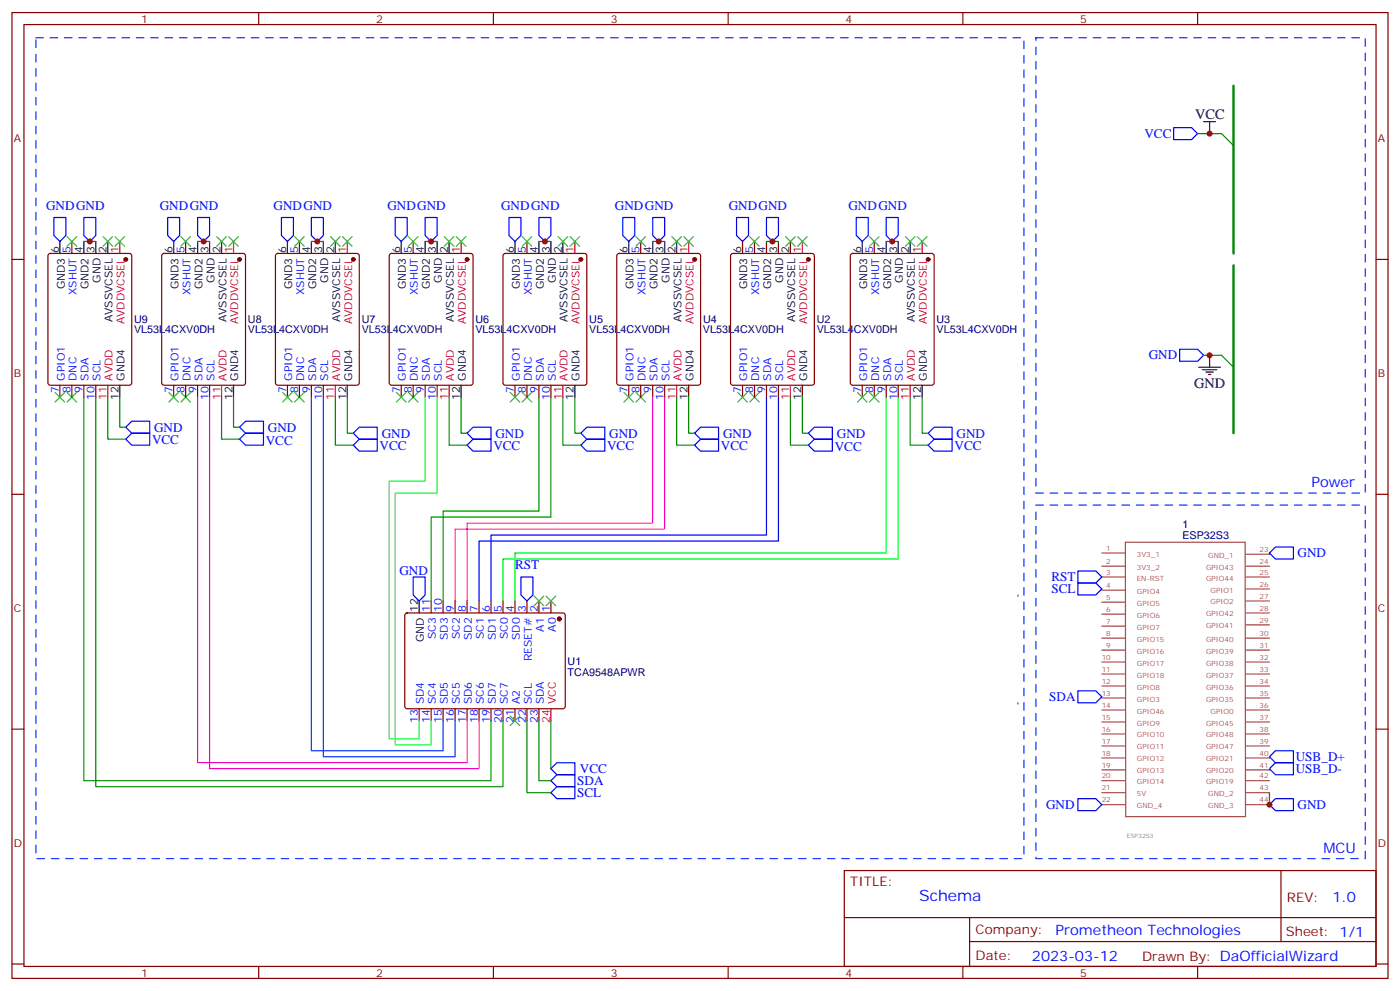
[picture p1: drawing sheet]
<svg xmlns="http://www.w3.org/2000/svg" width="412mm" height="292mm" viewBox="0 0 412 292" stroke-linecap="round" stroke-linejoin="round" font-family="sans-serif">
<g fill="none" stroke="#870000" stroke-width=".35">
<path d="M3.5 3.7h405.4v284.3h-405.4zM7.1 7.2h398.2v277.3h-398.2zM76.2 3.7v3.5M145.3 3.7v3.5M214.5 3.7v3.5M283.6 3.7v3.5M352.8 3.7v3.5M3.5 76.4h3.6M14.3 74.8l.5-.2h23.3l.7 .4v37.7l-.5 .7h-23.5l-.6-.4-.1-37.7zM21.2 71.1v3.5M47.9 74.8l.4-.2h23.3l.7 .4v37.7l-.4 .7h-23.6l-.6-.4-.1-37.7zM54.7 71.1v3.5"/>
<path d="M81.4 74.8l.4-.2h23.3l.7 .4v37.7l-.4 .7h-23.6l-.6-.4-.1-37.7zM88.2 71.1v3.5M114.9 74.8l.5-.2h23.2l.7 .4v37.7l-.4 .7h-23.5l-.7-.4v-37.7zM121.7 71.1v3.5M148.4 74.8l.5-.2h23.3l.6 .4 .1 37.7-.5 .7h-23.5l-.7-.4v-37.7zM155.2 71.1v3.5M181.9 74.8l.5-.2h23.3l.6 .4 .1 37.7-.5 .7h-23.5l-.7-.4v-37.7zM188.7 71.1v3.5M215.4 74.8l.5-.2h23.3l.6 .4 .1 37.7-.5 .7h-23.5l-.7-.4v-37.7zM222.2 71.1v3.5M250.7 74.8l.5-.2h23.3l.6 .4 .1 37.7-.5 .7h-23.5l-.7-.4v-37.7zM257.5 71.1v3.5"/>
<path d="M405.3 76.4h3.6M17.6 113.4v3.5M21.2 113.4v3.5M24.7 113.4v3.5M28.2 113.4v3.5M51.2 113.4v3.5M54.7 113.4v3.5M58.2 113.4v3.5M61.7 113.4v3.5M84.7 113.4v3.5M88.2 113.4v3.5M91.7 113.4v3.5"/>
<path d="M95.2 113.4v3.5M118.2 113.4v3.5M121.7 113.4v3.5M125.2 113.4v3.5M128.8 113.4v3.5M151.7 113.4v3.5M155.2 113.4v3.5M158.7 113.4v3.5M162.3 113.4v3.5M185.2 113.4v3.5M188.7 113.4v3.5M192.3 113.4v3.5"/>
<path d="M195.8 113.4v3.5M218.7 113.4v3.5M222.2 113.4v3.5M225.8 113.4v3.5M229.3 113.4v3.5M254 113.4v3.5M257.5 113.4v3.5M261.1 113.4v3.5M264.6 113.4v3.5M3.5 145.5h3.6M405.3 145.5h3.6M127 176.9v3.5"/>
<path d="M130.5 176.9v3.5M134.1 176.9v3.5M137.6 176.9v3.5M141.1 176.9v3.5M144.6 176.9v3.5M148.2 176.9v3.5M151.7 176.9v3.5M155.2 176.9v3.5M158.7 176.9v3.5M162.3 176.9v3.5M119.5 180.7l.4-.3 46.2 .1 .4 .7-.1 27-.6 .5-46.1-.1-.5-.6v-26.8zM3.5 214.7h3.6"/>
<path d="M123.5 208.7v3.5M127 208.7v3.5M130.5 208.7v3.5M134.1 208.7v3.5M137.6 208.7v3.5M141.1 208.7v3.5M144.6 208.7v3.5M148.2 208.7v3.5M151.7 208.7v3.5M155.2 208.7v3.5M158.7 208.7v3.5M405.3 214.7h3.6"/>
<path d="M248.7 256.3h156.6v28.2h-156.6zM377.3 256.3v20.9M248.7 270.1h156.5M285.6 277.2h119.6M285.6 270.1v14.2M3.5 283.8h3.6M76.2 284.5v3.5M145.3 284.5v3.5M214.5 284.5v3.5M283.6 284.5v3.5M352.8 284.5v3.5M405.3 283.8h3.6"/>
</g>
<g fill="#870000" stroke="#870000" stroke-width=".35">
<circle cx="164.7" cy="182.2" r=".53"/>
<circle cx="273.4" cy="76.4" r=".53"/>
<circle cx="238.1" cy="76.4" r=".53"/>
<circle cx="204.6" cy="76.4" r=".53"/>
<circle cx="171.1" cy="76.4" r=".53"/>
<circle cx="137.6" cy="76.4" r=".53"/>
<circle cx="104.1" cy="76.4" r=".53"/>
<circle cx="70.6" cy="76.4" r=".53"/>
<circle cx="37" cy="76.4" r=".53"/>
</g>
<g fill="none" stroke="#000" stroke-width=".35">
<path d="M354.5 35.8h3.6M356.3 35.8v3.5M17.6 71.1v3.5M24.7 71.1v3.5M28.2 71.1v3.5M31.7 71.1v3.5M51.2 71.1v3.5M58.2 71.1v3.5M61.7 71.1v3.5M65.3 71.1v3.5M84.7 71.1v3.5M91.7 71.1v3.5"/>
<path d="M95.2 71.1v3.5M98.8 71.1v3.5M118.2 71.1v3.5M125.2 71.1v3.5M128.8 71.1v3.5M132.3 71.1v3.5M151.7 71.1v3.5M158.7 71.1v3.5M162.3 71.1v3.5M165.8 71.1v3.5M185.2 71.1v3.5M192.3 71.1v3.5"/>
<path d="M195.8 71.1v3.5M199.3 71.1v3.5M218.7 71.1v3.5M225.8 71.1v3.5M229.3 71.1v3.5M232.8 71.1v3.5M254 71.1v3.5M261.1 71.1v3.5M264.6 71.1v3.5M268.1 71.1v3.5M35.3 113.4v3.5M68.8 113.4v3.5"/>
<path d="M102.3 113.4v3.5M135.8 113.4v3.5M169.3 113.4v3.5M202.8 113.4v3.5M236.4 113.4v3.5M271.6 113.4v3.5M353.1 108.1h6.4M354.2 108.8h4.2M355.2 109.5h2.2M356 110.2h.7M356.3 104.6v3.5M123.5 176.9v3.5"/>
</g>
<g fill="none" stroke="#f00" stroke-width=".35">
<path d="M35.3 71.1v3.5M68.8 71.1v3.5M102.3 71.1v3.5M135.8 71.1v3.5M169.3 71.1v3.5M202.8 71.1v3.5M236.4 71.1v3.5M271.6 71.1v3.5M31.7 113.4v3.5M65.3 113.4v3.5M98.8 113.4v3.5M132.3 113.4v3.5"/>
<path d="M165.8 113.4v3.5M199.3 113.4v3.5M232.8 113.4v3.5M268.1 113.4v3.5M162.3 208.7v3.5"/>
</g>
<g fill="none" stroke="#a64a4a" stroke-width=".35">
<path d="M331.5 159.6h35.3l.1 80.8h-35.3zM324.6 162.8h6.9M324.6 166.7h6.9M324.6 169.9h6.9M324.6 173.7h6.9M324.6 177.3h6.9M367 166.7h6.9M367 169.9h6.9M367 176.9h6.9M367 173.4h6.9M367 163.2h6.9M324.6 180.8h6.9"/>
<path d="M324.6 184.3h6.9M324.6 187.9h6.9M324.6 191.4h6.9M324.6 194.9h6.9M324.6 198.4h6.9M367 187.9h6.9M367 191.4h6.9M367 194.9h6.9M367 198.4h6.9M367 184h6.9M367 180.4h6.9M324.6 202h6.9"/>
<path d="M324.6 205.5h6.9M324.6 209h6.9M324.6 212.5h6.9M324.6 216.1h6.9M324.6 219.6h6.9M367 202h6.9M367 205.5h6.9M367 209h6.9M367 212.5h6.9M367 216.1h6.9M367 219.6h6.9M324.6 223.1h6.9"/>
<path d="M324.6 226.7h6.9M324.6 229.8h6.9M324.6 233.4h6.9M324.6 236.9h6.9M367 223.1h6.9M367 226.7h6.9M367 229.8h6.9M367 233.4h6.9M367 236.9h6.9"/>
</g>
<g fill="none" stroke="#008700" stroke-width=".35">
<path d="M352.8 39.3h7l3.6 3.6M24.7 71.1h3.5M58.2 71.1h3.5M91.7 71.1h3.5M125.2 71.1h3.6M158.7 71.1h3.6M192.3 71.1h3.5M225.8 71.1h3.5M261.1 71.1h3.5M24.7 116.9v112.9h119.9v-17.6M28.2 116.9v114.7h120v-19.4M31.7 116.9v12.4h5.3"/>
<path d="M35.3 116.9v8.9h1.7M65.3 116.9v12.4h5.3M68.8 116.9v8.9h1.8M98.8 116.9v14.2h5.3M102.3 116.9v10.6h1.8M132.3 116.9v14.2h5.3M135.8 116.9v10.6h1.8M158.7 116.9v33.6h-28.2v26.4M162.3 116.9v35.3h-35.3v24.7M165.8 116.9v14.2h5.3M169.3 116.9v10.6h1.8M199.3 116.9v14.2h5.3"/>
<path d="M202.8 116.9v10.6h1.8M232.8 116.9v14.2h5.3M236.4 116.9v10.6h1.7M268.1 116.9v14.2h5.3M271.6 116.9v10.6h1.8M354.5 104.6h5.3l3.6 3.5M299.9 175.2v.3M373.9 162.8v.4M155.2 212.2v21.2h7.1M158.7 212.2v17.6h3.6M162.3 212.2v14.1M299.9 206.9v.4"/>
<path d="M373.9 222.8v.3M373.9 226.3v.4M373.9 233.4v3.5"/>
</g>
<g fill="none" stroke="#3c3" stroke-width=".35">
<path d="M19.8 69.7l2.8 2.8M22.6 69.7l-2.8 2.8M30.3 69.7l2.9 2.8M33.2 69.7l-2.9 2.8M33.9 69.7l2.8 2.8M36.7 69.7l-2.8 2.8M53.3 69.7l2.8 2.8M56.1 69.7l-2.8 2.8M63.9 69.7l2.8 2.8M66.7 69.7l-2.8 2.8M67.4 69.7l2.8 2.8M70.2 69.7l-2.8 2.8"/>
<path d="M86.8 69.7l2.8 2.8M89.6 69.7l-2.8 2.8M97.4 69.7l2.8 2.8M100.2 69.7l-2.8 2.8M100.9 69.7l2.8 2.8M103.7 69.7l-2.8 2.8M120.3 69.7l2.8 2.8M123.1 69.7l-2.8 2.8M130.9 69.7l2.8 2.8M133.7 69.7l-2.8 2.8M134.4 69.7l2.8 2.8M137.2 69.7l-2.8 2.8"/>
<path d="M153.8 69.7l2.8 2.8M156.6 69.7l-2.8 2.8M164.4 69.7l2.8 2.8M167.2 69.7l-2.8 2.8M167.9 69.7l2.8 2.8M170.7 69.7l-2.8 2.8M187.3 69.7l2.8 2.8M190.1 69.7l-2.8 2.8M197.9 69.7l2.8 2.8M200.7 69.7l-2.8 2.8M201.4 69.7l2.9 2.8M204.3 69.7l-2.9 2.8"/>
<path d="M220.8 69.7l2.9 2.8M223.7 69.7l-2.9 2.8M231.4 69.7l2.8 2.8M234.2 69.7l-2.8 2.8M234.9 69.7l2.9 2.8M237.8 69.7l-2.9 2.8M256.1 69.7l2.8 2.8M258.9 69.7l-2.8 2.8M266.7 69.7l2.8 2.8M269.5 69.7l-2.8 2.8M270.2 69.7l2.8 2.8M273 69.7l-2.8 2.8"/>
<path d="M16.2 115.5l2.8 2.9M19 115.5l-2.8 2.9M19.8 115.5l2.8 2.9M22.6 115.5l-2.8 2.9M49.7 115.5l2.9 2.9M52.6 115.5l-2.9 2.9M53.3 115.5l2.8 2.9M56.1 115.5l-2.8 2.9M83.3 115.5l2.8 2.9M86.1 115.5l-2.8 2.9M86.8 115.5l2.8 2.9M89.6 115.5l-2.8 2.9"/>
<path d="M116.8 115.5l2.8 2.9M119.6 115.5l-2.8 2.9M120.3 115.5l2.8 2.9M123.1 115.5l-2.8 2.9M150.3 115.5l2.8 2.9M153.1 115.5l-2.8 2.9M153.8 115.5l2.8 2.9M156.6 115.5l-2.8 2.9M183.8 115.5l2.8 2.9M186.6 115.5l-2.8 2.9M187.3 115.5l2.8 2.9M190.1 115.5l-2.8 2.9"/>
<path d="M217.3 115.5l2.8 2.9M220.1 115.5l-2.8 2.9M220.8 115.5l2.9 2.9M223.7 115.5l-2.9 2.9M252.6 115.5l2.8 2.9M255.4 115.5l-2.8 2.9M256.1 115.5l2.8 2.9M258.9 115.5l-2.8 2.9M157.3 175.5l2.9 2.8M160.2 175.5l-2.9 2.8M160.9 175.5l2.8 2.8M163.7 175.5l-2.8 2.8"/>
<path d="M150.3 210.8l2.8 2.8M153.1 210.8l-2.8 2.8"/>
</g>
<path d="M363.4 25.2v49.4M363.4 78.1v49.4" fill="none" stroke="#008700" stroke-width=".71"/>
<g fill="none" stroke="#00f" stroke-width=".35">
<path d="M345.7 37.6h5.3l1.8 1.7-1.8 1.8h-5.3zM15.9 64h3.5v5.3l-1.8 1.8-1.7-1.8zM24.7 64h3.5v5.3l-1.7 1.8-1.8-1.8zM49.4 64h3.5v5.3l-1.7 1.8-1.8-1.8zM58.2 64h3.5v5.3l-1.7 1.8-1.8-1.8zM82.9 64h3.5v5.3l-1.7 1.8-1.8-1.8zM91.7 64h3.5v5.3l-1.7 1.8-1.8-1.8zM116.4 64h3.5v5.3l-1.7 1.8-1.8-1.8zM125.2 64h3.6v5.3l-1.8 1.8-1.8-1.8zM149.9 64h3.6v5.3l-1.8 1.8-1.8-1.8zM158.7 64h3.6v5.3l-1.8 1.8-1.8-1.8zM183.4 64h3.6v5.3l-1.8 1.8-1.8-1.8z"/>
<path d="M192.3 64h3.5v5.3l-1.8 1.8-1.7-1.8zM217 64h3.5v5.3l-1.8 1.8-1.7-1.8zM225.8 64h3.5v5.3l-1.8 1.8-1.7-1.8zM252.2 64h3.6v5.3l-1.8 1.8-1.8-1.8zM261.1 64h3.5v5.3l-1.8 1.8-1.7-1.8zM225.8 116.9v40.6h-81.2v19.4M229.3 116.9v42.4h-88.2v17.6M347.5 102.8h5.3l1.7 1.8-1.7 1.8h-5.3zM37 129.3l1.8-1.8h5.3v3.6h-5.3zM37 125.8l1.8-1.8h5.3v3.5h-5.3zM70.6 129.3l1.7-1.8h5.3v3.6h-5.3zM70.6 125.8l1.7-1.8h5.3v3.5h-5.3z"/>
<path d="M104.1 131.1l1.7-1.8h5.3v3.5h-5.3zM104.1 127.5l1.7-1.7h5.3v3.5h-5.3zM137.6 131.1l1.7-1.8h5.3v3.5h-5.3zM137.6 127.5l1.7-1.7h5.3v3.5h-5.3zM171.1 131.1l1.8-1.8h5.3v3.5h-5.3zM171.1 127.5l1.8-1.7h5.3v3.5h-5.3zM204.6 131.1l1.8-1.8h5.3v3.5h-5.3zM204.6 127.5l1.8-1.7h5.3v3.5h-5.3zM238.1 131.1l1.8-1.8h5.3v3.5h-5.3zM238.1 127.5l1.8-1.7h5.3v3.5h-5.3zM273.4 127.5l1.8-1.7h5.3v3.5h-5.3zM275.2 129.3h5.3v3.5h-5.3l-1.8-1.7z"/>
<path d="M121.7 169.9h3.5v5.3l-1.7 1.7-1.8-1.7zM153.5 169.9h3.5v5.3l-1.8 1.7-1.7-1.7zM317.5 171.6h5.3l1.8 1.8-1.8 1.8h-5.3zM317.5 168.1h5.3l1.8 1.8-1.8 1.7h-5.3zM373.9 162.8l1.8-1.8h5.3v3.6h-5.3zM317.5 203.4h5.3l1.8 1.7-1.8 1.8h-5.3zM162.3 226.3l1.7-1.8h5.3v3.6h-5.3zM162.3 233.4l1.7-1.8h5.3v3.5h-5.3zM162.3 229.8l1.7-1.7h5.3v3.5h-5.3zM317.5 235.1h5.3l1.8 1.8-1.8 1.8h-5.3zM373.9 236.9l1.8-1.8h5.3v3.6h-5.3zM373.9 222.8l1.8-1.8h5.3v3.5h-5.3z"/>
<path d="M373.9 226.3l1.8-1.8h5.3v3.6h-5.3z"/>
</g>
<path d="M10.6 11.1h291v241.7h-291zM305.2 11.1h97v134.1h-97zM305.2 148.7h97v104.1h-97z" fill="none" stroke="#03f" stroke-width=".35" stroke-dasharray="2.1 2.1"/>
<path d="M261.1 116.9v45.9h-109.4v14.1M264.6 116.9v47.7h-116.4v12.3" fill="none" stroke="#0f0" stroke-width=".35"/>
<path d="M58.2 116.9v107.6h79.4v-12.3M61.7 116.9v109.4h79.4v-14.1M192.3 116.9v37.1h-54.7v22.9M195.8 116.9v38.9h-61.7v21.1" fill="none" stroke="#f0f" stroke-width=".35"/>
<path d="M125.2 116.9v24.7h-10.5v75.9h8.8v-5.3M128.8 116.9v28.3h-12.4v74.1h10.6v-7.1" fill="none" stroke="#0f6" stroke-width=".35"/>
<path d="M91.7 116.9v104.1h38.8v-8.8M95.2 116.9v105.9h38.9v-10.6" fill="none" stroke="#03f" stroke-width=".35"/>
<g fill="#c00">
<circle cx="356.3" cy="39.3" r=".88"/>
<circle cx="356.3" cy="104.6" r=".88"/>
<circle cx="262.8" cy="71.1" r=".88"/>
<circle cx="26.5" cy="71.1" r=".88"/>
<circle cx="60" cy="71.1" r=".88"/>
<circle cx="93.5" cy="71.1" r=".88"/>
<circle cx="127" cy="71.1" r=".88"/>
<circle cx="160.5" cy="71.1" r=".88"/>
<circle cx="194" cy="71.1" r=".88"/>
<circle cx="227.5" cy="71.1" r=".88"/>
<circle cx="373.9" cy="236.9" r=".88"/>
</g>
<text font-size="4.6" fill="#00f" x="270.8" y="265.3">Schema</text>
<g font-size="4.2">
<text x="352.1" y="35.1">VCC</text>
<text x="351.7" y="114.2">GND</text>
</g>
<g font-size="4.2" fill="#00f">
<text x="386.3" y="143.4">Power</text>
<text x="389.8" y="251">MCU</text>
<text x="392.5" y="265.6">1.0</text>
<text x="310.9" y="275.1">Prometheon Technologies</text>
<text x="304" y="282.9">2023-03-12</text>
</g>
<g font-size="3.9" fill="#00f">
<text x="337.1" y="40.5">VCC</text>
<text x="13.6" y="61.8">GNDGND</text>
<text x="47.1" y="61.8">GNDGND</text>
<text x="80.6" y="61.8">GNDGND</text>
<text x="114.1" y="61.8">GNDGND</text>
<text x="147.6" y="61.8">GNDGND</text>
<text x="181.1" y="61.8">GNDGND</text>
<text x="214.6" y="61.8">GNDGND</text>
<text x="249.9" y="61.8">GNDGND</text>
<text x="338.4" y="105.8">GND</text>
<text x="44.8" y="130.8">VCC</text>
<text x="45.4" y="127.3">GND</text>
<text x="78.3" y="130.9">VCC</text>
<text x="78.9" y="127.3">GND</text>
<text x="112.4" y="129.1">GND</text>
<text x="145.9" y="129.1">GND</text>
<text x="179.5" y="129.1">GND</text>
<text x="213" y="129.1">GND</text>
<text x="246.5" y="129.1">GND</text>
<text x="281.8" y="129.1">GND</text>
<text x="111.8" y="132.6">VCC</text>
<text x="145.3" y="132.6">VCC</text>
<text x="178.8" y="132.6">VCC</text>
<text x="212.4" y="132.6">VCC</text>
<text x="245.9" y="132.6">VCC</text>
<text x="281.2" y="132.6">VCC</text>
<text x="151.8" y="167.6">RST</text>
<text x="382.2" y="164">GND</text>
<text x="117.6" y="169.3">GND</text>
<text x="309.7" y="171.1">RST</text>
<text x="309.7" y="174.6">SCL</text>
<text x="309.1" y="206.4">SDA</text>
<text x="170.8" y="227.6">VCC</text>
<text x="381.7" y="224.1">USB_D+</text>
<text x="381.7" y="227.6">USB_D-</text>
<text x="170" y="231.2">SDA</text>
<text x="170" y="234.7">SCL</text>
<text x="308.1" y="238.1">GND</text>
<text x="382.2" y="238.1">GND</text>
</g>
<g font-size="3.9" fill="#800">
<text x="250.5" y="260.9">TITLE:</text>
<text x="379.1" y="265.6">REV:</text>
<text x="287.4" y="275.1">Company:</text>
<text x="378.7" y="275.7">Sheet: 1/1</text>
<text x="287.4" y="282.8">Date:</text>
<text x="336.4" y="282.8">Drawn By: DaOfficialWizard</text>
</g>
<g font-size="3.2" fill="#800">
<text x="41.6" y="6.7">1</text>
<text x="110.8" y="6.7">2</text>
<text x="179.9" y="6.7">3</text>
<text x="249.1" y="6.7">4</text>
<text x="318.2" y="6.7">5</text>
<text x="4.1" y="41.8">A</text>
<text x="405.9" y="41.8">A</text>
<text x="4.1" y="110.9">B</text>
<text x="405.9" y="110.9">B</text>
<text x="4.1" y="180.1">C</text>
<text x="405.9" y="180.1">C</text>
<text x="4.1" y="249.2">D</text>
<text x="405.9" y="249.2">D</text>
<text x="41.6" y="287.5">1</text>
<text x="110.8" y="287.5">2</text>
<text x="179.9" y="287.5">3</text>
<text x="249.1" y="287.5">4</text>
<text x="318.2" y="287.5">5</text>
</g>
<g font-size="3.2">
<text x="17.3" y="74.4" transform="rotate(-90 17.3 74.4)">6</text>
<text x="24.3" y="74.4" transform="rotate(-90 24.3 74.4)">4</text>
<text x="27.9" y="74.4" transform="rotate(-90 27.9 74.4)">3</text>
<text x="31.4" y="74.4" transform="rotate(-90 31.4 74.4)">2</text>
<text x="50.8" y="74.4" transform="rotate(-90 50.8 74.4)">6</text>
<text x="57.9" y="74.4" transform="rotate(-90 57.9 74.4)">4</text>
<text x="61.4" y="74.4" transform="rotate(-90 61.4 74.4)">3</text>
<text x="64.9" y="74.4" transform="rotate(-90 64.9 74.4)">2</text>
<text x="84.3" y="74.4" transform="rotate(-90 84.3 74.4)">6</text>
<text x="91.4" y="74.4" transform="rotate(-90 91.4 74.4)">4</text>
<text x="94.9" y="74.4" transform="rotate(-90 94.9 74.4)">3</text>
<text x="98.4" y="74.4" transform="rotate(-90 98.4 74.4)">2</text>
<text x="117.8" y="74.4" transform="rotate(-90 117.8 74.4)">6</text>
<text x="124.9" y="74.4" transform="rotate(-90 124.9 74.4)">4</text>
<text x="128.4" y="74.4" transform="rotate(-90 128.4 74.4)">3</text>
<text x="131.9" y="74.4" transform="rotate(-90 131.9 74.4)">2</text>
<text x="151.3" y="74.4" transform="rotate(-90 151.3 74.4)">6</text>
<text x="158.4" y="74.4" transform="rotate(-90 158.4 74.4)">4</text>
<text x="161.9" y="74.4" transform="rotate(-90 161.9 74.4)">3</text>
<text x="165.5" y="74.4" transform="rotate(-90 165.5 74.4)">2</text>
<text x="184.9" y="74.4" transform="rotate(-90 184.9 74.4)">6</text>
<text x="191.9" y="74.4" transform="rotate(-90 191.9 74.4)">4</text>
<text x="195.4" y="74.4" transform="rotate(-90 195.4 74.4)">3</text>
<text x="199" y="74.4" transform="rotate(-90 199 74.4)">2</text>
<text x="218.4" y="74.4" transform="rotate(-90 218.4 74.4)">6</text>
<text x="225.4" y="74.4" transform="rotate(-90 225.4 74.4)">4</text>
<text x="229" y="74.4" transform="rotate(-90 229 74.4)">3</text>
<text x="232.5" y="74.4" transform="rotate(-90 232.5 74.4)">2</text>
<text x="253.6" y="74.4" transform="rotate(-90 253.6 74.4)">6</text>
<text x="260.7" y="74.4" transform="rotate(-90 260.7 74.4)">4</text>
<text x="264.2" y="74.4" transform="rotate(-90 264.2 74.4)">3</text>
<text x="267.8" y="74.4" transform="rotate(-90 267.8 74.4)">2</text>
<text x="29.6" y="83.2" transform="rotate(-90 29.6 83.2)">GND</text>
<text x="63.1" y="83.2" transform="rotate(-90 63.1 83.2)">GND</text>
<text x="96.7" y="83.2" transform="rotate(-90 96.7 83.2)">GND</text>
<text x="130.2" y="83.2" transform="rotate(-90 130.2 83.2)">GND</text>
<text x="163.7" y="83.2" transform="rotate(-90 163.7 83.2)">GND</text>
<text x="197.2" y="83.2" transform="rotate(-90 197.2 83.2)">GND</text>
<text x="230.7" y="83.2" transform="rotate(-90 230.7 83.2)">GND</text>
<text x="266" y="83.2" transform="rotate(-90 266 83.2)">GND</text>
<text x="19" y="85.2" transform="rotate(-90 19 85.2)">GND3</text>
<text x="26.1" y="85.2" transform="rotate(-90 26.1 85.2)">GND2</text>
<text x="52.6" y="85.2" transform="rotate(-90 52.6 85.2)">GND3</text>
<text x="59.6" y="85.2" transform="rotate(-90 59.6 85.2)">GND2</text>
<text x="86.1" y="85.2" transform="rotate(-90 86.1 85.2)">GND3</text>
<text x="93.1" y="85.2" transform="rotate(-90 93.1 85.2)">GND2</text>
<text x="119.6" y="85.2" transform="rotate(-90 119.6 85.2)">GND3</text>
<text x="126.6" y="85.2" transform="rotate(-90 126.6 85.2)">GND2</text>
<text x="153.1" y="85.2" transform="rotate(-90 153.1 85.2)">GND3</text>
<text x="160.2" y="85.2" transform="rotate(-90 160.2 85.2)">GND2</text>
<text x="186.6" y="85.2" transform="rotate(-90 186.6 85.2)">GND3</text>
<text x="193.7" y="85.2" transform="rotate(-90 193.7 85.2)">GND2</text>
<text x="220.1" y="85.2" transform="rotate(-90 220.1 85.2)">GND3</text>
<text x="227.2" y="85.2" transform="rotate(-90 227.2 85.2)">GND2</text>
<text x="255.4" y="85.2" transform="rotate(-90 255.4 85.2)">GND3</text>
<text x="262.5" y="85.2" transform="rotate(-90 262.5 85.2)">GND2</text>
<text x="33.2" y="94.9" transform="rotate(-90 33.2 94.9)">AVSSVCSEL</text>
<text x="66.7" y="94.9" transform="rotate(-90 66.7 94.9)">AVSSVCSEL</text>
<text x="100.2" y="94.9" transform="rotate(-90 100.2 94.9)">AVSSVCSEL</text>
<text x="133.7" y="94.9" transform="rotate(-90 133.7 94.9)">AVSSVCSEL</text>
<text x="167.2" y="94.9" transform="rotate(-90 167.2 94.9)">AVSSVCSEL</text>
<text x="200.7" y="94.9" transform="rotate(-90 200.7 94.9)">AVSSVCSEL</text>
<text x="234.2" y="94.9" transform="rotate(-90 234.2 94.9)">AVSSVCSEL</text>
<text x="269.5" y="94.9" transform="rotate(-90 269.5 94.9)">AVSSVCSEL</text>
<text x="36.7" y="112.1" transform="rotate(-90 36.7 112.1)">GND4</text>
<text x="70.2" y="112.1" transform="rotate(-90 70.2 112.1)">GND4</text>
<text x="103.7" y="112.1" transform="rotate(-90 103.7 112.1)">GND4</text>
<text x="137.2" y="112.1" transform="rotate(-90 137.2 112.1)">GND4</text>
<text x="170.7" y="112.1" transform="rotate(-90 170.7 112.1)">GND4</text>
<text x="204.3" y="112.1" transform="rotate(-90 204.3 112.1)">GND4</text>
<text x="237.8" y="112.1" transform="rotate(-90 237.8 112.1)">GND4</text>
<text x="273" y="112.1" transform="rotate(-90 273 112.1)">GND4</text>
<text x="34.9" y="117.6" transform="rotate(-90 34.9 117.6)">12</text>
<text x="68.4" y="117.6" transform="rotate(-90 68.4 117.6)">12</text>
<text x="102" y="117.6" transform="rotate(-90 102 117.6)">12</text>
<text x="135.5" y="117.6" transform="rotate(-90 135.5 117.6)">12</text>
<text x="169" y="117.6" transform="rotate(-90 169 117.6)">12</text>
<text x="202.5" y="117.6" transform="rotate(-90 202.5 117.6)">12</text>
<text x="236" y="117.6" transform="rotate(-90 236 117.6)">12</text>
<text x="271.3" y="117.6" transform="rotate(-90 271.3 117.6)">12</text>
<text x="123.1" y="180.3" transform="rotate(-90 123.1 180.3)">12</text>
<text x="124.9" y="189" transform="rotate(-90 124.9 189)">GND</text>
</g>
<g font-size="3.2" fill="#00f">
<text x="20.8" y="74.4" transform="rotate(-90 20.8 74.4)">5</text>
<text x="54.3" y="74.4" transform="rotate(-90 54.3 74.4)">5</text>
<text x="87.8" y="74.4" transform="rotate(-90 87.8 74.4)">5</text>
<text x="121.4" y="74.4" transform="rotate(-90 121.4 74.4)">5</text>
<text x="154.9" y="74.4" transform="rotate(-90 154.9 74.4)">5</text>
<text x="188.4" y="74.4" transform="rotate(-90 188.4 74.4)">5</text>
<text x="221.9" y="74.4" transform="rotate(-90 221.9 74.4)">5</text>
<text x="257.2" y="74.4" transform="rotate(-90 257.2 74.4)">5</text>
<text x="22.6" y="86.9" transform="rotate(-90 22.6 86.9)">XSHUT</text>
<text x="56.1" y="86.9" transform="rotate(-90 56.1 86.9)">XSHUT</text>
<text x="89.6" y="86.9" transform="rotate(-90 89.6 86.9)">XSHUT</text>
<text x="123.1" y="86.9" transform="rotate(-90 123.1 86.9)">XSHUT</text>
<text x="156.6" y="86.9" transform="rotate(-90 156.6 86.9)">XSHUT</text>
<text x="190.1" y="86.9" transform="rotate(-90 190.1 86.9)">XSHUT</text>
<text x="223.7" y="86.9" transform="rotate(-90 223.7 86.9)">XSHUT</text>
<text x="258.9" y="86.9" transform="rotate(-90 258.9 86.9)">XSHUT</text>
<text x="19" y="112.1" transform="rotate(-90 19 112.1)">GPIO1</text>
<text x="22.6" y="112.1" transform="rotate(-90 22.6 112.1)">DNC</text>
<text x="26.1" y="112.1" transform="rotate(-90 26.1 112.1)">SDA</text>
<text x="29.6" y="112.1" transform="rotate(-90 29.6 112.1)">SCL</text>
<text x="52.6" y="112.1" transform="rotate(-90 52.6 112.1)">GPIO1</text>
<text x="56.1" y="112.1" transform="rotate(-90 56.1 112.1)">DNC</text>
<text x="59.6" y="112.1" transform="rotate(-90 59.6 112.1)">SDA</text>
<text x="63.1" y="112.1" transform="rotate(-90 63.1 112.1)">SCL</text>
<text x="86.1" y="112.1" transform="rotate(-90 86.1 112.1)">GPIO1</text>
<text x="89.6" y="112.1" transform="rotate(-90 89.6 112.1)">DNC</text>
<text x="93.1" y="112.1" transform="rotate(-90 93.1 112.1)">SDA</text>
<text x="96.7" y="112.1" transform="rotate(-90 96.7 112.1)">SCL</text>
<text x="119.6" y="112.1" transform="rotate(-90 119.6 112.1)">GPIO1</text>
<text x="123.1" y="112.1" transform="rotate(-90 123.1 112.1)">DNC</text>
<text x="126.6" y="112.1" transform="rotate(-90 126.6 112.1)">SDA</text>
<text x="130.2" y="112.1" transform="rotate(-90 130.2 112.1)">SCL</text>
<text x="153.1" y="112.1" transform="rotate(-90 153.1 112.1)">GPIO1</text>
<text x="156.6" y="112.1" transform="rotate(-90 156.6 112.1)">DNC</text>
<text x="160.2" y="112.1" transform="rotate(-90 160.2 112.1)">SDA</text>
<text x="163.7" y="112.1" transform="rotate(-90 163.7 112.1)">SCL</text>
<text x="186.6" y="112.1" transform="rotate(-90 186.6 112.1)">GPIO1</text>
<text x="190.1" y="112.1" transform="rotate(-90 190.1 112.1)">DNC</text>
<text x="193.7" y="112.1" transform="rotate(-90 193.7 112.1)">SDA</text>
<text x="197.2" y="112.1" transform="rotate(-90 197.2 112.1)">SCL</text>
<text x="220.1" y="112.1" transform="rotate(-90 220.1 112.1)">GPIO1</text>
<text x="223.7" y="112.1" transform="rotate(-90 223.7 112.1)">DNC</text>
<text x="227.2" y="112.1" transform="rotate(-90 227.2 112.1)">SDA</text>
<text x="230.7" y="112.1" transform="rotate(-90 230.7 112.1)">SCL</text>
<text x="255.4" y="112.1" transform="rotate(-90 255.4 112.1)">GPIO1</text>
<text x="258.9" y="112.1" transform="rotate(-90 258.9 112.1)">DNC</text>
<text x="262.5" y="112.1" transform="rotate(-90 262.5 112.1)">SDA</text>
<text x="266" y="112.1" transform="rotate(-90 266 112.1)">SCL</text>
<text x="17.3" y="115.6" transform="rotate(-90 17.3 115.6)">7</text>
<text x="20.8" y="115.6" transform="rotate(-90 20.8 115.6)">8</text>
<text x="24.3" y="115.6" transform="rotate(-90 24.3 115.6)">9</text>
<text x="27.9" y="117.6" transform="rotate(-90 27.9 117.6)">10</text>
<text x="50.8" y="115.6" transform="rotate(-90 50.8 115.6)">7</text>
<text x="54.3" y="115.6" transform="rotate(-90 54.3 115.6)">8</text>
<text x="57.9" y="115.6" transform="rotate(-90 57.9 115.6)">9</text>
<text x="61.4" y="117.6" transform="rotate(-90 61.4 117.6)">10</text>
<text x="84.3" y="115.6" transform="rotate(-90 84.3 115.6)">7</text>
<text x="87.8" y="115.6" transform="rotate(-90 87.8 115.6)">8</text>
<text x="91.4" y="115.6" transform="rotate(-90 91.4 115.6)">9</text>
<text x="94.9" y="117.6" transform="rotate(-90 94.9 117.6)">10</text>
<text x="117.8" y="115.6" transform="rotate(-90 117.8 115.6)">7</text>
<text x="121.4" y="115.6" transform="rotate(-90 121.4 115.6)">8</text>
<text x="124.9" y="115.6" transform="rotate(-90 124.9 115.6)">9</text>
<text x="128.4" y="117.6" transform="rotate(-90 128.4 117.6)">10</text>
<text x="151.3" y="115.6" transform="rotate(-90 151.3 115.6)">7</text>
<text x="154.9" y="115.6" transform="rotate(-90 154.9 115.6)">8</text>
<text x="158.4" y="115.6" transform="rotate(-90 158.4 115.6)">9</text>
<text x="161.9" y="117.6" transform="rotate(-90 161.9 117.6)">10</text>
<text x="184.9" y="115.6" transform="rotate(-90 184.9 115.6)">7</text>
<text x="188.4" y="115.6" transform="rotate(-90 188.4 115.6)">8</text>
<text x="191.9" y="115.6" transform="rotate(-90 191.9 115.6)">9</text>
<text x="195.4" y="117.6" transform="rotate(-90 195.4 117.6)">10</text>
<text x="218.4" y="115.6" transform="rotate(-90 218.4 115.6)">7</text>
<text x="221.9" y="115.6" transform="rotate(-90 221.9 115.6)">8</text>
<text x="225.4" y="115.6" transform="rotate(-90 225.4 115.6)">9</text>
<text x="229" y="117.6" transform="rotate(-90 229 117.6)">10</text>
<text x="253.6" y="115.6" transform="rotate(-90 253.6 115.6)">7</text>
<text x="257.2" y="115.6" transform="rotate(-90 257.2 115.6)">8</text>
<text x="260.7" y="115.6" transform="rotate(-90 260.7 115.6)">9</text>
<text x="264.2" y="117.6" transform="rotate(-90 264.2 117.6)">10</text>
<text x="126.6" y="180.3" transform="rotate(-90 126.6 180.3)">11</text>
<text x="130.2" y="180.3" transform="rotate(-90 130.2 180.3)">10</text>
<text x="133.7" y="180.3" transform="rotate(-90 133.7 180.3)">9</text>
<text x="137.2" y="180.3" transform="rotate(-90 137.2 180.3)">8</text>
<text x="140.8" y="180.3" transform="rotate(-90 140.8 180.3)">7</text>
<text x="144.3" y="180.3" transform="rotate(-90 144.3 180.3)">6</text>
<text x="147.8" y="180.3" transform="rotate(-90 147.8 180.3)">5</text>
<text x="151.3" y="180.3" transform="rotate(-90 151.3 180.3)">4</text>
<text x="154.9" y="180.3" transform="rotate(-90 154.9 180.3)">3</text>
<text x="158.4" y="180.3" transform="rotate(-90 158.4 180.3)">2</text>
<text x="160.2" y="185.9" transform="rotate(-90 160.2 185.9)">A1</text>
<text x="161.9" y="180.3" transform="rotate(-90 161.9 180.3)">1</text>
<text x="163.7" y="185.9" transform="rotate(-90 163.7 185.9)">A0</text>
<text x="128.4" y="188.2" transform="rotate(-90 128.4 188.2)">SC3</text>
<text x="131.9" y="188.4" transform="rotate(-90 131.9 188.4)">SD3</text>
<text x="135.5" y="188.2" transform="rotate(-90 135.5 188.2)">SC2</text>
<text x="139" y="188.4" transform="rotate(-90 139 188.4)">SD2</text>
<text x="142.5" y="188.2" transform="rotate(-90 142.5 188.2)">SC1</text>
<text x="146" y="188.4" transform="rotate(-90 146 188.4)">SD1</text>
<text x="149.6" y="188.2" transform="rotate(-90 149.6 188.2)">SC0</text>
<text x="153.1" y="188.4" transform="rotate(-90 153.1 188.4)">SD0</text>
<text x="156.6" y="194.7" transform="rotate(-90 156.6 194.7)">RESET#</text>
<text x="124.9" y="207.4" transform="rotate(-90 124.9 207.4)">SD4</text>
<text x="128.4" y="207.4" transform="rotate(-90 128.4 207.4)">SC4</text>
<text x="131.9" y="207.4" transform="rotate(-90 131.9 207.4)">SD5</text>
<text x="135.5" y="207.4" transform="rotate(-90 135.5 207.4)">SC5</text>
<text x="139" y="207.4" transform="rotate(-90 139 207.4)">SD6</text>
<text x="142.5" y="207.4" transform="rotate(-90 142.5 207.4)">SC6</text>
<text x="146" y="207.4" transform="rotate(-90 146 207.4)">SD7</text>
<text x="149.6" y="207.4" transform="rotate(-90 149.6 207.4)">SC7</text>
<text x="153.1" y="207.4" transform="rotate(-90 153.1 207.4)">A2</text>
<text x="156.6" y="207.4" transform="rotate(-90 156.6 207.4)">SCL</text>
<text x="160.2" y="207.4" transform="rotate(-90 160.2 207.4)">SDA</text>
<text x="123.1" y="212.9" transform="rotate(-90 123.1 212.9)">13</text>
<text x="126.6" y="212.9" transform="rotate(-90 126.6 212.9)">14</text>
<text x="130.2" y="212.9" transform="rotate(-90 130.2 212.9)">15</text>
<text x="133.7" y="212.9" transform="rotate(-90 133.7 212.9)">16</text>
<text x="137.2" y="212.9" transform="rotate(-90 137.2 212.9)">17</text>
<text x="140.8" y="212.9" transform="rotate(-90 140.8 212.9)">18</text>
<text x="144.3" y="212.9" transform="rotate(-90 144.3 212.9)">19</text>
<text x="147.8" y="212.9" transform="rotate(-90 147.8 212.9)">20</text>
<text x="151.3" y="212.9" transform="rotate(-90 151.3 212.9)">21</text>
<text x="154.9" y="212.9" transform="rotate(-90 154.9 212.9)">22</text>
<text x="158.4" y="212.9" transform="rotate(-90 158.4 212.9)">23</text>
</g>
<g font-size="3.2" fill="#f00">
<text x="34.9" y="74.4" transform="rotate(-90 34.9 74.4)">1</text>
<text x="68.4" y="74.4" transform="rotate(-90 68.4 74.4)">1</text>
<text x="102" y="74.4" transform="rotate(-90 102 74.4)">1</text>
<text x="135.5" y="74.4" transform="rotate(-90 135.5 74.4)">1</text>
<text x="169" y="74.4" transform="rotate(-90 169 74.4)">1</text>
<text x="202.5" y="74.4" transform="rotate(-90 202.5 74.4)">1</text>
<text x="236" y="74.4" transform="rotate(-90 236 74.4)">1</text>
<text x="271.3" y="74.4" transform="rotate(-90 271.3 74.4)">1</text>
<text x="36.7" y="95.5" transform="rotate(-90 36.7 95.5)">AVDDVCSEL</text>
<text x="70.2" y="95.5" transform="rotate(-90 70.2 95.5)">AVDDVCSEL</text>
<text x="103.7" y="95.5" transform="rotate(-90 103.7 95.5)">AVDDVCSEL</text>
<text x="137.2" y="95.5" transform="rotate(-90 137.2 95.5)">AVDDVCSEL</text>
<text x="170.7" y="95.5" transform="rotate(-90 170.7 95.5)">AVDDVCSEL</text>
<text x="204.3" y="95.5" transform="rotate(-90 204.3 95.5)">AVDDVCSEL</text>
<text x="237.8" y="95.5" transform="rotate(-90 237.8 95.5)">AVDDVCSEL</text>
<text x="273" y="95.5" transform="rotate(-90 273 95.5)">AVDDVCSEL</text>
<text x="33.2" y="112.1" transform="rotate(-90 33.2 112.1)">AVDD</text>
<text x="66.7" y="112.1" transform="rotate(-90 66.7 112.1)">AVDD</text>
<text x="100.2" y="112.1" transform="rotate(-90 100.2 112.1)">AVDD</text>
<text x="133.7" y="112.1" transform="rotate(-90 133.7 112.1)">AVDD</text>
<text x="167.2" y="112.1" transform="rotate(-90 167.2 112.1)">AVDD</text>
<text x="200.7" y="112.1" transform="rotate(-90 200.7 112.1)">AVDD</text>
<text x="234.2" y="112.1" transform="rotate(-90 234.2 112.1)">AVDD</text>
<text x="269.5" y="112.1" transform="rotate(-90 269.5 112.1)">AVDD</text>
<text x="31.4" y="117.6" transform="rotate(-90 31.4 117.6)">11</text>
<text x="64.9" y="117.6" transform="rotate(-90 64.9 117.6)">11</text>
<text x="98.4" y="117.6" transform="rotate(-90 98.4 117.6)">11</text>
<text x="131.9" y="117.6" transform="rotate(-90 131.9 117.6)">11</text>
<text x="165.5" y="117.6" transform="rotate(-90 165.5 117.6)">11</text>
<text x="199" y="117.6" transform="rotate(-90 199 117.6)">11</text>
<text x="232.5" y="117.6" transform="rotate(-90 232.5 117.6)">11</text>
<text x="267.8" y="117.6" transform="rotate(-90 267.8 117.6)">11</text>
<text x="163.7" y="207.4" transform="rotate(-90 163.7 207.4)">VCC</text>
<text x="161.9" y="212.9" transform="rotate(-90 161.9 212.9)">24</text>
</g>
<g font-size="3.2" fill="#000080">
<text x="39.5" y="95.2">U9</text>
<text x="73" y="95.2">U8</text>
<text x="106.5" y="95.2">U7</text>
<text x="140.1" y="95.2">U6</text>
<text x="173.6" y="95.2">U5</text>
<text x="207.1" y="95.2">U4</text>
<text x="240.6" y="95.2">U2</text>
<text x="275.9" y="95.2">U3</text>
<text x="39.5" y="98.1">VL53L4CXV0DH</text>
<text x="73" y="98.1">VL53L4CXV0DH</text>
<text x="106.5" y="98.1">VL53L4CXV0DH</text>
<text x="140.1" y="98.1">VL53L4CXV0DH</text>
<text x="173.6" y="98.1">VL53L4CXV0DH</text>
<text x="207.1" y="98.1">VL53L4CXV0DH</text>
<text x="240.6" y="98.1">VL53L4CXV0DH</text>
<text x="275.9" y="98.1">VL53L4CXV0DH</text>
<text x="348.3" y="155.4">1</text>
<text x="348.3" y="158.6">ESP32S3</text>
<text x="167.2" y="195.7">U1</text>
<text x="167.2" y="198.9">TCA9548APWR</text>
</g>
<g font-size="2.1" fill="#a54b4b">
<text x="325.9" y="162.1">1</text>
<text x="325.9" y="166">2</text>
<text x="334.9" y="163.8">3V3_1</text>
<text x="334.9" y="167.7">3V3_2</text>
<text x="355.3" y="167.7">GPIO43</text>
<text x="355.9" y="164.2">GND_1</text>
<text x="371.1" y="166">24</text>
<text x="371.1" y="162.5">23</text>
<text x="325.9" y="169.2">3</text>
<text x="325.9" y="173">4</text>
<text x="334.9" y="170.9">EN-RST</text>
<text x="355.3" y="170.9">GPIO44</text>
<text x="371.1" y="172.7">26</text>
<text x="371.1" y="169.2">25</text>
<text x="325.9" y="176.6">5</text>
<text x="334.9" y="174.8">GPIO4</text>
<text x="334.9" y="178.3">GPIO5</text>
<text x="356.6" y="178">GPIO2</text>
<text x="356.6" y="174.4">GPIO1</text>
<text x="371.1" y="179.8">28</text>
<text x="371.1" y="176.2">27</text>
<text x="325.9" y="180.1">6</text>
<text x="325.9" y="183.6">7</text>
<text x="334.9" y="181.8">GPIO6</text>
<text x="334.9" y="185.4">GPIO7</text>
<text x="355.3" y="185">GPIO41</text>
<text x="355.3" y="181.5">GPIO42</text>
<text x="371.1" y="183.3">29</text>
<text x="325.9" y="187.2">8</text>
<text x="325.9" y="190.7">9</text>
<text x="334.9" y="188.9">GPIO15</text>
<text x="355.3" y="188.9">GPIO40</text>
<text x="371.1" y="190.7">31</text>
<text x="371.1" y="187.2">30</text>
<text x="324.5" y="194.2">10</text>
<text x="324.5" y="197.7">11</text>
<text x="334.9" y="192.4">GPIO16</text>
<text x="334.9" y="196">GPIO17</text>
<text x="355.3" y="196">GPIO38</text>
<text x="355.3" y="192.4">GPIO39</text>
<text x="371.1" y="197.7">33</text>
<text x="371.1" y="194.2">32</text>
<text x="324.5" y="201.3">12</text>
<text x="334.9" y="199.5">GPIO18</text>
<text x="334.9" y="203">GPIO8</text>
<text x="355.3" y="203">GPIO36</text>
<text x="355.3" y="199.5">GPIO37</text>
<text x="371.1" y="201.3">34</text>
<text x="324.5" y="204.8">13</text>
<text x="324.5" y="208.3">14</text>
<text x="334.9" y="206.5">GPIO3</text>
<text x="355.3" y="206.5">GPIO35</text>
<text x="371.1" y="208.3">36</text>
<text x="371.1" y="204.8">35</text>
<text x="324.5" y="211.9">15</text>
<text x="324.5" y="215.4">16</text>
<text x="334.9" y="210.1">GPIO46</text>
<text x="334.9" y="213.6">GPIO9</text>
<text x="355.3" y="213.6">GPIO45</text>
<text x="356.6" y="210.1">GPIO0</text>
<text x="371.1" y="215.4">38</text>
<text x="371.1" y="211.9">37</text>
<text x="324.5" y="218.9">17</text>
<text x="334.9" y="217.1">GPIO10</text>
<text x="334.9" y="220.6">GPIO11</text>
<text x="355.3" y="220.6">GPIO47</text>
<text x="355.3" y="217.1">GPIO48</text>
<text x="371.1" y="218.9">39</text>
<text x="324.5" y="222.4">18</text>
<text x="324.5" y="226">19</text>
<text x="334.9" y="224.2">GPIO12</text>
<text x="334.9" y="227.7">GPIO13</text>
<text x="355.3" y="227.7">GPIO20</text>
<text x="355.3" y="224.2">GPIO21</text>
<text x="371.1" y="226">41</text>
<text x="371.1" y="222.4">40</text>
<text x="324.5" y="229.1">20</text>
<text x="324.5" y="232.7">21</text>
<text x="334.9" y="230.9">GPIO14</text>
<text x="355.3" y="230.9">GPIO19</text>
<text x="371.1" y="229.1">42</text>
<text x="371.1" y="232.7">43</text>
<text x="324.5" y="236.2">22</text>
<text x="334.9" y="234.4">5V</text>
<text x="334.9" y="237.9">GND_4</text>
<text x="355.9" y="234.4">GND_2</text>
<text x="355.9" y="237.9">GND_3</text>
<text x="371.1" y="236.2">44</text>
</g>
<text font-size="1.8" fill="#838383" x="331.9" y="246.8">ESP32S3</text>
</svg>
